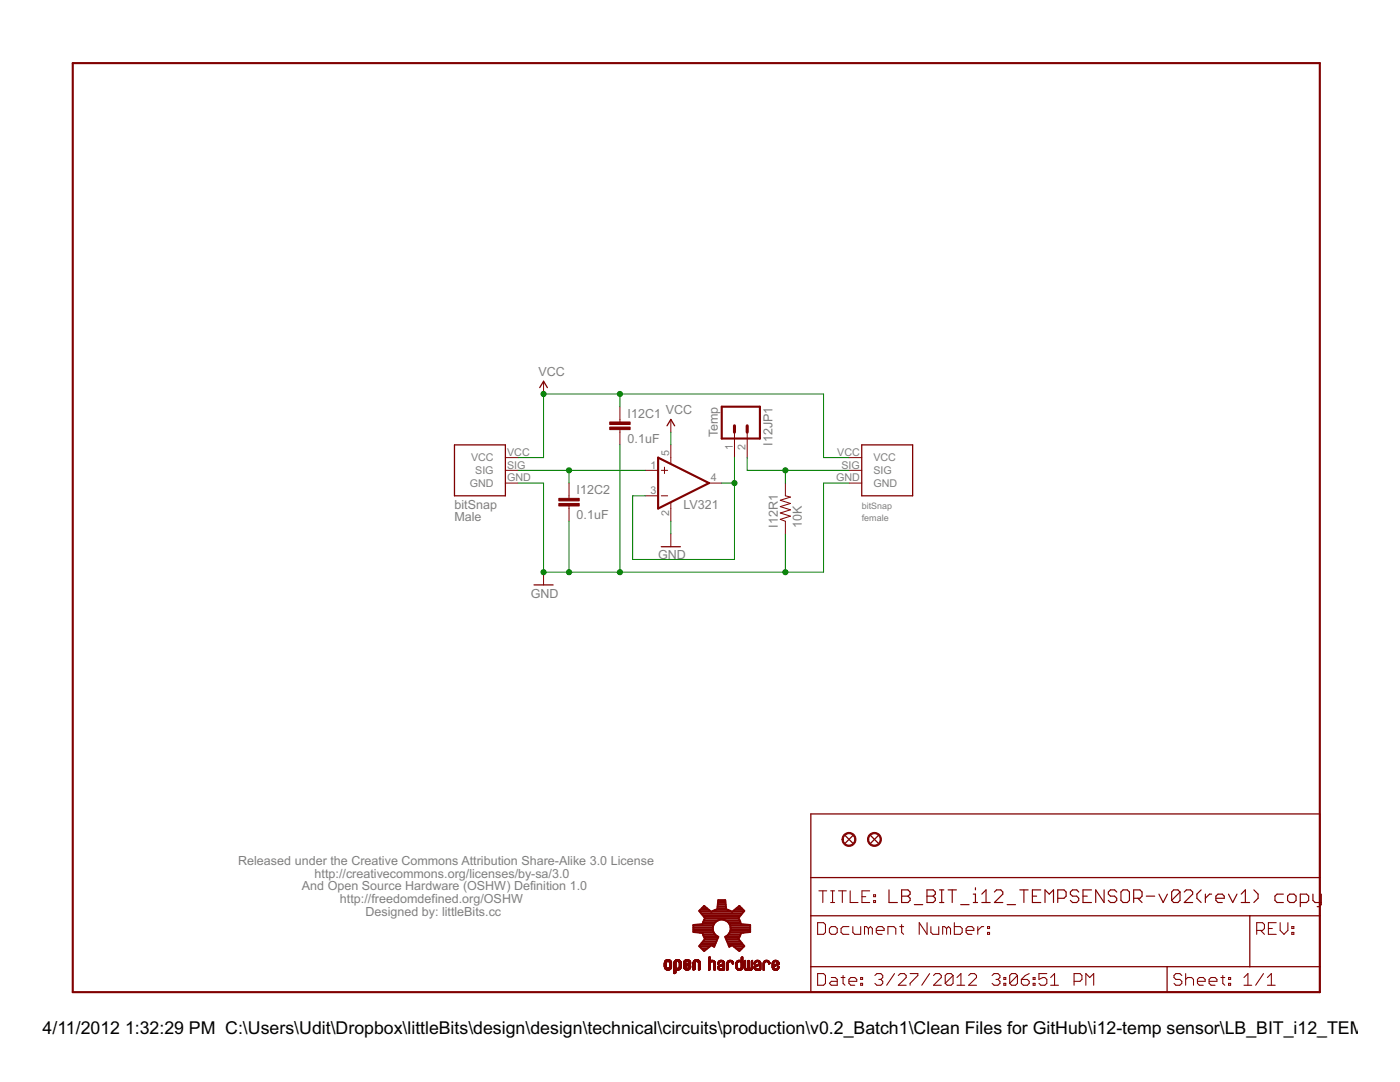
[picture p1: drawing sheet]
<svg xmlns="http://www.w3.org/2000/svg" width="279mm" height="216mm" viewBox="0 0 279 216" stroke-linecap="round" stroke-linejoin="round" font-family="sans-serif">
<g fill="none" stroke="#800000" stroke-width=".25">
<path d="M107.7 77.3l.8-1.2 .7 1.2M90.7 88.8h10.2v10.1h-10.2zM133.1 85l.8-1.3 .7 1.3M172 88.8h10.1v10.1h-10.1zM106.6 116.7h3.8M132 109.1h3.8M161.8 162.4h101.6v35.6h-101.6zM161.8 175.1h101.6M168.7 166.7l1.5 1.6M170.2 166.7l-1.5 1.6M173.8 166.7l1.5 1.6M175.3 166.7l-1.5 1.6"/>
<path d="M161.8 182.7h101.6M161.8 192.9h101.6M232.9 192.9v5.1M249.4 182.7v10.2"/>
</g>
<g fill="none" stroke="#800000" stroke-width=".2">
<path d="M108.5 76.1v2.5M100.9 91.3h2.5M100.9 93.9h2.5M100.9 96.4h2.5M113.6 96.4v3M123.7 81.2v3M123.7 85.7v3.1M128.8 93.9h2.5M128.8 98.9h2.5M132 93.9h1.2M132 98.9h1.2M132.6 93.2v1.3"/>
<path d="M133.9 83.7v2.5M133.9 88.8v3.7M141.5 96.4h2.5M146.6 86.2v5.1M149.1 86.2v5.1M156.7 96.4v2.5l1.1 .3-2.1 .6 2.1 .7-2.1 .6 2.1 .6-2.1 .7 2.1 .6-2.1 .6 1 .4v2.6M169.4 91.3h2.6M169.4 93.9h2.6M169.4 96.4h2.6M108.5 114.2v2.5M113.6 101v3M133.9 100.3v3.7"/>
<path d="M133.9 106.6v2.5M132.6 192.9l.4 .1M132.6 192.9h.3M132.6 192.8h.3M132.6 192.7h.3M132.6 192.6h.3M132.6 192.5h.3M132.6 192.4h.3M132.6 192.3h.3M132.6 192.2h.3M132.6 193h.4M132.6 192.1h.4"/>
<path d="M132.6 193.1h.5M132.6 192h.4M132.6 193.2h1.4M132.7 191.9h1.3M132.7 193.2h1.2M132.7 191.8h1.2M132.7 193.3h1.2M132.7 191.7h1.2M132.8 191.7h1.1M132.8 193.4h1M132.8 191.6h1M132.9 193.5h.9"/>
<path d="M132.9 191.6h.9M132.9 191.6h.8M133 193.5h.6M133 192.1l-.4 .1M133.1 192h-.5M133.1 191.5h.4M133.1 193.6h.4M133.1 191.9l-.5 .1M133.2 191.9h-.6M133.4 191.9h.6M133.5 193.1h.5M133.5 191.9h.5"/>
<path d="M133.6 192h.4M133.6 193h.4M133.6 192.1h.4M133.6 192.9h.4M133.6 192.8h.4M133.6 192.7h.4M133.6 192.6h.4M133.6 192.5h.4M133.6 192.4h.4M133.6 192.3h.4M133.6 192.2h.4M133.8 193.4h-1"/>
<path d="M133.9 193.3h-1.2M134 193.1h-.5M134.5 194.2h.2M134.5 194.1h.4M134.5 194h.4M134.5 193.9h.4M134.5 193.8h.4M134.5 193.7h.4M134.5 193.6h.4M134.5 193.2h1.4M134.5 193.1h.6M134.5 193.1h.5"/>
<path d="M134.5 193h.4M134.5 192.9h.4M134.5 192.8h.4M134.5 192.7h.4M134.5 192.6h.4M134.5 192.5h.4M134.5 192.4h.4M134.5 192.3h.4M134.5 192.2h.4M134.5 192.1h.4M134.5 194.3h.2M134.5 192h.5"/>
<path d="M134.6 191.8h1.2M134.6 191.7h1.2M134.7 191.7h1.1M134.7 191.6h1M134.8 191.6h.9M134.9 194.2h-.4M134.9 191.6h.7M134.9 194.1h-.4M134.9 193.6h-.4M134.9 192h-.4M135 193.6h.4M135 191.5h.4"/>
<path d="M135 191.9h-.5M135.1 191.9h-.5M135.3 191.9h.6M135.4 193.1h.5M135.4 191.9h.5M135.5 192h.4M135.5 193h.4M135.5 193h.5M135.5 192.1h.5M135.6 193.5h-1.1M135.6 192.9h.4M135.6 192.2h.4"/>
<path d="M135.6 192.1h.4M135.6 192.8h.4M135.6 192.7h.4M135.6 192.6h.4M135.6 192.5h.4M135.6 192.4h.4M135.6 192.3h.4M135.7 193.5h-1.2M135.7 193.4h-1.2M135.8 193.3h-1.3M135.9 193.2l-1.4 .1M135.9 191.8l-1.3 .1"/>
<path d="M135.9 193.1h-.4M136.4 193.1h.5M136.4 193h.4M136.4 192.9l.4 .1M136.4 192.9h.5M136.4 192.4h.4M136.4 192.3h.4M136.4 192.1h.4M136.4 193.1h.6M136.5 193.2h1.3M136.5 193.3h1.3M136.5 191.8h1.3"/>
<path d="M136.5 193.3h1.2M136.5 191.7h1.2M136.6 191.7h1.1M136.6 193.4h1M136.7 193.4h.9M136.7 191.6h.9M136.7 193.5h.9M136.8 191.6h.7M136.8 192.2h-.4M136.8 193.5h.7M136.8 192h-.4M136.9 192.4h.9"/>
<path d="M136.9 192h-.5M136.9 193.6h.4M136.9 192.8h-.5M136.9 191.5h.4M137 191.9l-.6 .1M137 191.9h-.5M137.1 192.3h.7M137.1 192.8h-.7M137.1 192.7h-.7M137.2 192.3h.6M137.2 191.9h.6M137.3 192.7h-.9"/>
<path d="M137.3 193.1h.5M137.3 191.9h.5M137.4 193.1h.4M137.4 192.2h.4M137.4 192h.4M137.4 192.6h-1M137.4 193h.4M137.4 192.1h.4M137.5 192.9h.3M137.5 192.8h.3M137.5 192.6h-1.1M137.6 192.5l-1.2 .1"/>
<path d="M137.6 192.7h.2M137.7 192.7h.1M137.7 192.5h-1.3M137.8 191.8l-1.3 .1M137.8 192.4h-1.4M138.3 193.4h.4M138.3 193.3h.4M138.3 193.2h.4M138.3 193.1h.4M138.3 193h.4M138.3 192.9h.4M138.3 192.8h.4"/>
<path d="M138.3 192.7h.4M138.3 192.6h.4M138.3 192.5h.4M138.3 192.4h.4M138.3 192.3h.4M138.3 192.2h.4M138.3 192.1h.4M138.3 193.5h.3M138.3 193.6h.2M138.4 191.9h1.3M138.4 191.8h1.3M138.5 191.7h1.1"/>
<path d="M138.6 191.6h.9M138.7 193.5h-.4M138.7 191.6h.7M138.7 193.4h-.4M138.7 192.1h-.4M138.8 192h-.5M138.8 191.5h.5M138.9 191.9l-.6 .1M138.9 191.9h-.5M139.2 191.9h.5M139.2 191.9l.5 .1M139.3 192h.5"/>
<path d="M139.4 192.1h.4M139.4 193.4h.4M139.4 193.3h.4M139.4 193.2h.4M139.4 193.1h.4M139.4 193h.4M139.4 192.9h.4M139.4 192.8h.4M139.4 192.7h.4M139.4 192.6h.4M139.4 192.5h.4M139.4 192.4h.4"/>
<path d="M139.4 192.3h.4M139.4 192.2h.4M139.4 193.6h.1M139.6 193.5h-.2M139.7 193.5h-.3M141.4 193.4h.3M141.4 193.3h.3M141.4 193.2h.3M141.4 193.1h.3M141.4 193h.3M141.4 192.9h.3M141.4 192.8h.3"/>
<path d="M141.4 192.7h.3M141.4 192.6h.3M141.4 192.5h.3M141.4 192.4h.3M141.4 192.3h.3M141.4 192.2h.3M141.4 192.1h.4M141.4 192h.4M141.4 191.8h1.2M141.4 191.7h1.1M141.4 191.6h.3M141.4 191.5h.3"/>
<path d="M141.4 191.4h.3M141.4 191.3h.3M141.4 191.2h.3M141.4 191.1h.3M141.5 191h.2M141.6 190.9h.1M141.6 193.6h-.2M141.7 193.5h-.3M141.7 192.2l-.3 .1M141.8 192.1h-.4M141.9 192h-.5M141.9 191.6h.5"/>
<path d="M142 191.9h-.6M142.1 191.6h.1M142.2 191.9l.5 .1M142.3 192h.4M142.4 192h.3M142.4 192.1h.4M142.5 192.1h.3M142.5 192.2h.3M142.5 193.5h.3M142.5 193.4h.3M142.5 193.3h.3M142.5 193.2h.3"/>
<path d="M142.5 193.1h.3M142.5 193h.3M142.5 192.9h.3M142.5 192.8h.3M142.5 192.7h.3M142.5 192.6h.3M142.5 192.5h.3M142.5 192.4h.3M142.5 192.3h.3M142.5 193.6h.1M142.7 193.6h-.2M142.7 191.9h-1.3"/>
<path d="M142.7 193.5h-.2M142.8 193.4h-.3M143.2 193.2h.4M143.2 193.1h.4M143.2 193.1h.3M143.2 192.4h.2M143.2 192.3h.3M143.2 192.2h.3M143.3 193.2l.3 .1M143.3 192.2h.3M143.3 193.3h.8M143.3 193.3h.4"/>
<path d="M143.3 192.1h.3M143.3 193.4h.8M143.4 193.4h.7M143.4 191.9h1.1M143.4 193.5h.7M143.4 191.8h1M143.5 193.5h.6M143.5 191.7h.9M143.5 192.3h-.3M143.6 193h-.4M143.6 191.7h.7M143.6 193.6h.5"/>
<path d="M143.6 192.1h-.3M143.6 192.9l-.3 .1M143.6 192.6h1M143.6 192h-.3M143.7 193.6h.4M143.7 192.6h.9M143.7 192h-.4M143.7 191.6h.5M143.7 192.9h-.4M143.8 192.8h-.5M143.8 192.5h.8M143.8 193.6h.1"/>
<path d="M143.8 191.9l-.5 .1M143.9 191.6h.1M143.9 192.4h.7M144 192.8h-.7M144 191.9h.5M144 192.7h-.6M144.1 192.4h.5M144.2 192h.3M144.2 192.7h-.8M144.2 192h.4M144.2 192.3h.4M144.3 192.1h.3"/>
<path d="M144.3 192.3h.3M144.3 192.7h.3M144.3 192.2h.3M144.3 193.5h.3M144.3 193.4h.3M144.3 193.3h.3M144.3 193.2h.3M144.3 193.1h.3M144.3 193h.3M144.3 192.9h.3M144.3 192.8h.3M144.5 193.6h-.2"/>
<path d="M144.6 193.5h-.3M144.6 192.6l-1.1 .1M145.1 193.4h.3M145.1 193.3h.3M145.1 193.2h.3M145.1 193.1h.3M145.1 193h.3M145.1 192.9h.3M145.1 192.8h.3M145.1 192.7h.3M145.1 192.6h.3M145.1 192.5h.3"/>
<path d="M145.1 192.4h.3M145.1 192.3h.3M145.1 192.2h.3M145.1 192.1h.3M145.1 193.6h.1M145.2 193.6h-.1M145.2 191.9h1.1M145.2 191.8h1M145.3 193.5h-.2M145.3 191.7h.9M145.4 191.7h.7M145.4 192.2h-.3"/>
<path d="M145.4 192.1h-.3M145.5 192h-.4M145.5 191.6h.5M145.6 191.9h-.5M145.7 191.6h.1M145.8 191.9h.5M146 192h.4M146.1 192.1h.3M146.1 192.2h.3M146.1 192.3h.3M146.2 192.4h.1M146.3 191.9h-1.1"/>
<path d="M146.3 192.3h-.1M146.9 193h.3M146.9 192.9h.3M146.9 192.8h.3M146.9 192.7h.3M146.9 192.6h.3M146.9 192.5h.3M146.9 192.4h.3M146.9 192.3h.3M146.9 192.2h.3M146.9 193.1h.3M146.9 193.2h.4"/>
<path d="M146.9 192.1h.3M146.9 193.2l.4 .1M146.9 193.3h.5M147 193.3h1.1M147 193.4h1.1M147 191.8h1.2M147 193.4h1M147.1 193.5h.9M147.1 191.7h1.1M147.2 193.5h.7M147.2 192.2h-.3M147.2 191.7h1"/>
<path d="M147.2 192.1h-.3M147.3 193.6h.5M147.3 192h-.4M147.3 191.6h.5M147.3 193.6h.4M147.4 191.9l-.5 .1M147.5 193.6h.1M147.5 191.6h.1M147.6 191.9h.6M147.8 193.3h.4M147.8 192h.4M147.9 193.1h.3"/>
<path d="M147.9 192.1h.3M147.9 193h.3M147.9 192.9h.3M147.9 192.8h.3M147.9 192.7h.3M147.9 192.6h.3M147.9 192.5h.3M147.9 192.4h.3M147.9 192.3h.3M147.9 192.2h.3M147.9 191.6h.3M147.9 191.5h.3"/>
<path d="M147.9 191.4h.3M147.9 191.3h.3M147.9 191.2h.3M147.9 191.1h.3M147.9 191h.3M148 191h.2M148.1 190.9h.1M148.2 193.3h-.5M148.2 193.2h-.4M148.2 191.9h-1.2M148.5 193.1h.3M148.5 193h.3"/>
<path d="M148.5 192.9h.3M148.5 192.8h.3M148.5 192.7h.3M148.5 192.6h.3M148.5 192.5h.3M148.5 192.4h.3M148.5 192.3h.3M148.5 192.2h.3M148.5 192.1h.3M148.5 192h.3M148.5 191.9h.3M148.5 191.8h.3"/>
<path d="M148.5 193.3h.4M148.5 193.2l.4 .1M148.5 193.2h.3M148.5 191.7h.3M148.5 193.3h1.7M148.6 193.4h1.5M148.6 193.5h1.5M148.7 193.5h1.3M148.7 191.6h.1M148.8 193.6h.5M148.8 193.6h.4M149.1 193.6h.1"/>
<path d="M149.1 193.3h.5M149.2 193.3h.4M149.2 193.2h.3M149.2 193.1h.3M149.2 193h.3M149.2 192.9h.3M149.2 192.8h.3M149.2 192.7h.3M149.2 192.6h.3M149.2 192.5h.3M149.2 192.4h.3M149.2 192.3h.3"/>
<path d="M149.2 192.2h.3M149.2 192.1h.3M149.2 192h.3M149.2 191.9h.3M149.2 191.8h.3M149.2 191.7h.3M149.3 191.7h.2M149.4 191.6h.1M149.5 193.6h.5M149.5 193.6h.4M149.8 193.3h.4M149.9 193.2h.3"/>
<path d="M149.9 193.1h.3M149.9 193h.3M149.9 192.9h.3M149.9 192.8h.3M149.9 192.7h.3M149.9 192.6h.3M149.9 192.5h.3M149.9 192.4h.3M149.9 192.3h.3M149.9 192.2h.3M149.9 192.1h.3M149.9 192h.3"/>
<path d="M149.9 191.9h.3M149.9 191.8h.3M149.9 191.7h.3M150 191.7h.2M150.1 191.6h.1M150.1 193.4h-1.5M150.5 193.2h.3M150.5 193.1h.3M150.5 193h.3M150.5 193.2h.4M150.5 192.2h.3M150.5 192.1h.3"/>
<path d="M150.5 193.3h.4M150.5 193.3h.8M150.5 192h.4M150.6 193.4h.8M150.6 191.9h1.1M150.7 193.5h.7M150.7 191.8h1M150.7 192.4h-.2M150.7 192.3h-.2M150.7 191.7h.9M150.8 192.3h-.3M150.8 192.2l-.3 .1"/>
<path d="M150.8 193.6h.6M150.8 193h-.3M150.8 191.7h.8M150.9 192.1h-.4M150.9 192.9l-.4 .1M150.9 192.6h.9M150.9 193.6h.4M150.9 191.6h.5M150.9 192h-.3M151 192.9h-.5M151 192.8h-.5M151 192.5h.8"/>
<path d="M151.1 191.9l-.5 .1M151.1 191.6h.1M151.2 192.4h.6M151.2 192.8h-.6M151.3 191.9l.5 .1M151.3 192.7h-.7M151.3 192.4h.5M151.4 192h.4M151.4 192.7h-.7M151.5 192h.3M151.5 192.3h.3M151.5 192.1h.3"/>
<path d="M151.6 192.7h.2M151.6 192.3h.2M151.6 192.2h.2M151.6 193.5h.2M151.6 193.4h.2M151.6 193.3h.2M151.6 193.2h.2M151.6 193.1h.2M151.6 193h.2M151.6 192.9h.2M151.6 192.8h.2M151.6 193.6h.1"/>
<path d="M151.7 193.6h-.1M151.8 193.5h-.2M151.8 192.6l-1.1 .1M152.3 193.5h.3M152.3 193.4h.3M152.3 193.3h.3M152.3 193.2h.3M152.3 193.1h.3M152.3 193h.3M152.3 192.9h.3M152.3 192.8h.3M152.3 192.7h.3"/>
<path d="M152.3 192.6h.3M152.3 192.5h.3M152.3 192.4h.3M152.3 192.3h.3M152.3 192.2h.3M152.3 192.1h.3M152.3 193.6h.1M152.4 191.9h1.2M152.4 193.6h-.1M152.4 191.9h1.1M152.5 191.8h1M152.5 191.7h.9"/>
<path d="M152.6 193.5h-.3M152.6 192.2h-.3M152.6 191.7h.8M152.7 192.1h-.4M152.7 192h-.4M152.7 191.6h.5M152.8 192h-.5M152.9 191.9l-.5 .1M152.9 191.6h.2M153.1 191.9h.5M153.2 192h.4M153.3 192h.3"/>
<path d="M153.3 192.1h.3M153.4 192.2h.3M153.4 192.1h.3M153.4 192.4h.1M153.6 192.3h-.2M154.1 193.1h.4M154.1 193.1h.3M154.1 193h.3M154.1 192.6h1.1M154.1 192.5h.3M154.1 192.4h.3M154.1 192.3h.3"/>
<path d="M154.1 192.2h.3M154.1 192.1h.3M154.1 193.2h.4M154.2 192h.3M154.2 193.3h.4M154.2 193.2l.4 .1M154.2 193.3h1.2M154.3 193.4h1M154.3 191.9h1M154.3 191.8h1M154.3 193.5h.9M154.4 191.7h.8"/>
<path d="M154.4 193.5h.8M154.4 192.2h-.3M154.5 192.9h-.4M154.5 192.1h-.4M154.5 193.6h.6M154.5 191.6h.5M154.6 192.9h-.5M154.6 192h-.4M154.6 193.6h.4M154.7 192.8h-.6M154.7 191.9l-.5 .1M154.7 191.6h.2"/>
<path d="M154.7 193.6h.1M154.8 192.8h-.7M154.9 192.7h-.8M154.9 191.9l.5 .1M155 192.7h-.9M155 192.3h.5M155 192h.4M155 193.3h.4M155.1 192.3h.4M155.1 192h.3M155.1 192.1h.3M155.1 193.1h.3"/>
<path d="M155.1 192.6l-1 .1M155.2 192.1h.2M155.2 192.3h.3M155.2 192.2h.3M155.2 193h.3M155.2 192.9h.3M155.3 192.5l-.8 .1M155.4 192.8h.1M155.4 191.9h-1.2M155.4 193.3h-.4M155.4 192.5h-.8M155.4 193.2h-.3"/>
<path d="M155.5 193.1h-.3M155.5 192.4h-.8M155.5 192.4h-.6"/>
</g>
<g fill="#800000" stroke="#800000" stroke-width=".2">
<path d="M121.7 85.2h4.1v.5h-4.1z"/>
<path d="M121.7 84.2h4.1v.5h-4.1z"/>
<path d="M111.5 100.5h4.1v.5h-4.1z"/>
<path d="M111.5 99.4h4.1v.5h-4.1z"/>
</g>
<path d="M14.5 12.6h248.9v185.4h-248.9zM131.3 91.3l10.2 5.1-10.2 5.1zM144 81.2h7.7v6.3h-7.7z" fill="none" stroke="#800000" stroke-width=".42"/>
<path d="M146.6 85v1.2M149.1 85v1.2" fill="none" stroke="#800000" stroke-width=".61"/>
<g fill="none" stroke="#800000" stroke-width=".21">
<path d="M163.4 177.8h1.6M164.2 177.8v2.3M165.8 177.8h.8M166.2 177.8v2.3M167.3 177.8h1.6M168.1 177.8v2.3M169.7 177.8v2.3h1.5M172 178.9h.8M173.6 177.8h-1.6v2.3h1.6M174.3 179.7h.4v.4h-.4zM174.3 178.5h.4v.4h-.4zM163.2 184.1h1.2l.3 .4v1.6l-.3 .3h-1.2z"/>
<path d="M163.2 194.3h1.2l.3 .3v1.6l-.3 .4h-1.2zM165.5 185.3l.4-.4h.8l.4 .4v.8l-.4 .3h-.8l-.4-.3zM165.8 180.1h.8M165.9 195.1h.8l.4 .3v1.2h-1.2l-.4-.4 .4-.4h1.2M167.9 195.1h.7M168.3 194.6v1.6l.3 .4M169.4 195.8h1.6v-.4l-.4-.3h-.8l-.4 .3v.8l.4 .4h.8M169.4 184.9h-1.1l-.4 .4v.8l.4 .3h1.1M170.2 184.9v1.2l.4 .3h1.2v-1.5M171.8 196.2h.3v.4h-.3zM171.8 195.1h.3v.3h-.3zM173.3 185.3l-.4-.4h-.4v1.5"/>
<path d="M173.3 185.3v1.1M173.3 185.3l.4-.4 .4 .4v1.1M174.6 194.6l.4-.3h.8l.4 .3v.5l-.4 .3M174.9 185.7h1.5v-.4l-.4-.4h-.7l-.4 .4v.8l.4 .3h.7M175.4 195.4h.4M175.8 195.4l.4 .4v.4l-.4 .4h-.8l-.4-.4M177.2 186.4v-1.5h1.2l.4 .4v1.1M178.5 194.3l-1.5 2.3M179.3 194.6l.4-.3h.8l.3 .3v.5l-1.5 1.5h1.5M179.6 184.9h.7M179.9 184.5v1.6l.4 .3M181.6 194.3h1.6v.3l-1.6 1.6v.4"/>
<path d="M185 184.1v2.3l-1.5-2.3v2.3M185.5 194.3l-1.5 2.3M185.8 184.9v1.2l.4 .3h1.1v-1.5M186.3 194.6l.4-.3h.8l.4 .3v.5l-1.6 1.5h1.6M188.9 185.3l.4-.4 .4 .4v1.1M188.9 185.3l-.4-.4h-.4v1.5M188.9 185.3v1.1M190.2 194.6v1.6l-.4 .4h-.8l-.4-.4M190.2 194.6l-.4-.3h-.8l-.4 .3v1.6M190.2 194.6l-1.6 1.6M190.5 184.1v2.3h1.1l.4-.3v-.8l-.4-.4h-1.1M191 196.6h1.5"/>
<path d="M191 195.1l.8-.8v2.3M192.8 185.7h1.6v-.4l-.4-.4h-.8l-.4 .4v.8l.4 .3h.8M193.3 194.6l.4-.3h.8l.4 .3v.5l-1.6 1.5h1.6M195.1 184.9v1.5M196.3 184.9h-.4l-.8 .8M197.1 186.1h.4v.3h-.4zM197.1 184.9h.4v.4h-.4zM198 194.6l.4-.3h.8l.4 .3v.5l-.4 .3M198.8 195.4h.4M199.2 195.4l.4 .4v.4l-.4 .4h-.8l-.4-.4M200.3 196.2h.4v.4h-.4zM200.3 195.1h.4v.3h-.4z"/>
<path d="M203.1 194.6v1.6l-.4 .4h-.8l-.4-.4M203.1 194.6l-.4-.3h-.8l-.4 .3v1.6M203.1 194.6l-1.6 1.6M203.8 195.4h1.2l.4 .4v.4l-.4 .4h-.8l-.4-.4zM205.4 194.3l-.8 .3-.8 .8M206.2 196.2h.4v.4h-.4zM206.2 195.1h.4v.3h-.4zM208.9 194.3h-1.6v1.1l.8-.3h.4l.4 .3v.8l-.4 .4h-.8l-.4-.4M209.7 196.6h1.5M209.7 195.1l.8-.8v2.3M214.4 195.8h1.1l.4-.4v-.8l-.4-.3h-1.1v2.3M216.7 196.6v-2.3l.8 .8 .8-.8v2.3"/>
<path d="M235.9 194.6l-.4-.3h-.8l-.4 .3v.5l.4 .3h.8l.4 .4v.4l-.4 .4h-.8l-.4-.4M236.6 195.4l.4-.3h.8l.4 .3v1.2M236.6 194.3v2.3M239 195.8h1.5v-.4l-.4-.3h-.7l-.4 .3v.8l.4 .4h.7M241.3 195.8h1.6v-.4l-.4-.3h-.8l-.4 .3v.8l.4 .4h.8M243.6 195.1h.8M244 194.6v1.6l.4 .4M245.2 196.2h.4v.4h-.4zM245.2 195.1h.4v.3h-.4zM248.3 196.6h1.5M248.3 195.1l.7-.8v2.3M250.8 185.7h1.2l.3-.4v-.8l-.3-.4h-1.2v2.3"/>
<path d="M251.6 185.7l.7 .7M252.2 194.3l-1.6 2.3M252.9 196.6h1.6M252.9 195.1l.8-.8v2.3M253.1 185.3h.8M254.7 184.1h-1.6v2.3h1.6M255.5 184.1v1.6l.7 .7 .8-.7v-1.6M257.8 186.1h.4v.3h-.4zM257.8 184.9h.4v.4h-.4z"/>
</g>
<g fill="none" stroke="#800000" stroke-width=".23">
<path d="M177.4 177.6v2.5h1.7M179.9 177.6h1.3l.4 .4v.4l-.4 .4 .4 .4v.5l-.4 .4h-1.3zM179.9 178.8h1.3M185 177.6h1.2l.5 .4v.4l-.5 .4 .5 .4v.5l-.5 .4h-1.2zM185 178.8h1.2M187.5 177.6h.9M187.9 177.6v2.5M189.2 177.6h1.7M190 177.6v2.5M194.2 178.4h.5v1.7M194.7 177.1v.5M195.9 178.4l.9-.8v2.5"/>
<path d="M198.5 178l.4-.4h.8l.4 .4v.4l-1.6 1.7h1.6M203.5 177.6h1.7M204.3 177.6v2.5M206 178.8h.9M207.7 177.6h-1.7v2.5h1.7M211.1 179.2h1.2l.5-.4v-.8l-.5-.4h-1.2v2.5M215.3 178l-.4-.4h-.9l-.4 .4v.4l.4 .4h.9l.4 .4v.5l-.4 .4h-.9l-.4-.4M216.1 178.8h.9M217.8 177.6h-1.7v2.5h1.7M220.3 177.6v2.5l-1.6-2.5v2.5M222.9 178l-.5-.4h-.8l-.4 .4v.4l.4 .4h.8l.5 .4v.5l-.5 .4h-.8l-.4-.4M223.7 178l.4-.4h.9l.4 .4v1.7l-.4 .4h-.9l-.4-.4z"/>
<path d="M226.3 179.2h1.2l.4-.4v-.8l-.4-.4h-1.2v2.5M227.1 179.2l.8 .9M228.8 178.8h1.6M231.3 178.4l.8 1.7 .9-1.7M235.5 178v1.7l-.4 .4h-.9l-.4-.4M235.5 178l-.4-.4h-.9l-.4 .4v1.7M235.5 178l-1.7 1.7M236.3 178l.5-.4h.8l.4 .4v.4l-1.7 1.7h1.7M239.7 177.6l-.8 .8v.8l.8 .9M240.6 178.4v1.7M241.8 178.4h-.4l-.8 .8M242.7 179.2h1.6v-.4l-.4-.4h-.8l-.4 .4v.9l.4 .4h.8"/>
<path d="M245.2 178.4l.8 1.7 .9-1.7M247.7 178.4l.8-.8v2.5M250.2 177.6l.9 .8v.8l-.9 .9M256.1 178.4h-1.2l-.5 .4v.9l.5 .4h1.2M257 178.8l.4-.4h.8l.5 .4v.9l-.5 .4h-.8l-.4-.4zM262 178.4v1.3l.4 .4h1.3M263.7 178.4v2.1l-.4 .4h-.4M182.5 180.5h1.6M187.5 180.1h.9M191.7 180.5h1.7M194.2 180.1h.9M195.9 180.1h1.7"/>
<path d="M201 180.5h1.7M208.6 180.1v-2.5l.8 .8 .8-.8v2.5M247.7 180.1h1.7M259.5 180.1h1.3l.4-.4v-.9l-.4-.4h-1.3v2.5"/>
</g>
<g fill="#800000" stroke="#800000" stroke-width=".2">
<path d="M168.4 166.5a1.4 1.4 0 0 1 2.2 .3 1.4 1.4 0 0 1-.8 2 1.4 1.4 0 0 1-1.8-1.3h.3a1.14 1.14 0 0 1 1.7-.9 1.14 1.14 0 0 1 .1 1.9 1.14 1.14 0 0 1-1.8-.7v-.3h-.3z" fill-rule="evenodd"/>
<path d="M173.5 166.5a1.4 1.4 0 0 1 2.2 .2 1.4 1.4 0 0 1-.8 2.1 1.4 1.4 0 0 1-1.8-1.3h.3a1.14 1.14 0 0 1 1.7-.9 1.14 1.14 0 0 1 .1 1.9 1.14 1.14 0 0 1-1.8-.7v-.3h-.3z" fill-rule="evenodd"/>
</g>
<g fill="none" stroke="#800000" stroke-width=".38">
<path d="M143.3 179.8h1.5M138.4 185.8h3.9M138.4 185.4h3.9M138.4 185.1h3.9M138.4 184.7h3.9M139.6 188.9h2M139.6 186.1h2.9M139.7 181.9h2.2M139.7 181.6h1.8M139.7 188.6h3M139.9 182.3h8.2M140 189.3h1.2"/>
<path d="M140 188.2h2.8M140.1 181.2h1M140.2 184.4h2.3M140.2 182.6h7.6M140.3 186.5h2.4M140.3 187.9h2.7M140.3 184h2.5M140.3 189.6h.4M140.4 186.8h2.7M140.4 180.9h.2M140.5 183.7h2.8M140.5 183h7.1"/>
<path d="M140.6 187.5h2.5M140.6 187.2h2.7M140.7 183.3h6.7M142 181.9h4M142.3 184.7a1.79 1.79 0 0 0 .8 2.1M142.5 188.9h.1M142.8 181.6h2.5M143.1 186.8l.3 .1-.9 2M143.2 181.2h1.7M143.2 180.9h1.7M143.3 180.5h1.5M143.3 180.2h1.5"/>
<path d="M144.8 183.7h2.8M144.8 187.2h2.7M144.9 187.5h2.6M145 186.8h2.7M145 186.8l-.3 .1 .8 2M145.1 187.9h2.7M145.2 188.2h2.9M145.3 184a1.78 1.78 0 0 0-3 .7M145.3 184l.4 .7M145.3 184h2.4M145.4 186.5h2.4M145.4 188.6h2.9"/>
<path d="M145.5 188.9h.1M145.6 184.4h2.2M145.6 186.1h2.8M145.7 184.7a1.82 1.82 0 0 1-.7 2.1M145.7 184.7h4M145.8 185.8h3.9M145.8 185.1h3.9M145.8 185.4h3.9M146.2 181.9h2.2M146.5 188.9h1.9M146.6 181.6h1.7M146.9 189.3h1.2"/>
<path d="M147 181.2h1M147.3 189.6h.4M147.4 180.9h.2M147.7 184l.2 .4 1.8 .2v1.4l-1.8 .2-.5 1.1 1.1 1.5-.9 1-1.5-1.2-.6 .3M147.7 184l-.3-.8 1.1-1.4-.9-1-1.5 1.1-1.2-.5-.2-1.8h-1.4l-.1 1.8-1.2 .5-1.5-1.1-1 1 1.2 1.4-.5 1.2-1.8 .2v1.4l1.8 .2 .5 1.1-1.2 1.5 1 1 1.5-1.2 .5 .3"/>
</g>
<g fill="none" stroke="#008000" stroke-width=".2">
<path d="M123.7 78.6v2.6M103.4 91.3h5.1v-12.7h55.9v12.7h5M103.4 96.4h5.1v17.8h55.9v-17.8h5M103.4 93.9h25.4M113.6 93.9v2.5M123.7 88.8v25.4M133.9 86.2v2.6M144 96.4h2.6M146.6 91.3v20.3h-20.3v-12.7h2.5M149.1 91.3v2.6h20.3M156.7 93.9v2.5M113.6 104v10.2"/>
<path d="M133.9 104v2.6M156.7 106.6v7.6"/>
</g>
<g fill="#008000" stroke="#008000" stroke-width=".2">
<circle cx="123.7" cy="78.6" r=".51"/>
<circle cx="108.5" cy="78.6" r=".51"/>
<circle cx="146.6" cy="96.4" r=".51"/>
<circle cx="156.7" cy="93.9" r=".51"/>
<circle cx="156.7" cy="114.2" r=".51"/>
<circle cx="123.7" cy="114.2" r=".51"/>
<circle cx="113.6" cy="114.2" r=".51"/>
<circle cx="108.5" cy="114.2" r=".51"/>
<circle cx="113.6" cy="93.9" r=".51"/>
</g>
<g font-size="4">
<text x="8.5" y="206.4">4/11/2012</text>
<text x="25" y="206.4">1:32:29 PM C:\Users\Udit\Dropbox\littleBits\design\design\technical\circuits\production\v0.2_Batch1\Clean Files for GitHub\i12-temp sensor\LB_BIT_i12_TEMPSEN</text>
</g>
<g font-size="2.8" fill="#808080">
<text x="107.5" y="75.1">VCC</text>
<text x="125.2" y="83.3">I12C1 VCC</text>
<text x="125.2" y="88.4">0.1uF</text>
<text x="143.3" y="87.3" transform="rotate(-90 143.3 87.3)">Temp</text>
<text x="154.2" y="89" transform="rotate(-90 154.2 89)">I12JP1</text>
<text x="90.7" y="101.5">bitSnap</text>
<text x="115.1" y="98.5">I12C2</text>
<text x="136.4" y="101.5">LV321</text>
<text x="90.7" y="104">Male</text>
<text x="115.1" y="103.6">0.1uF</text>
<text x="155.2" y="105.3" transform="rotate(-90 155.2 105.3)">I12R1</text>
<text x="160" y="105.3" transform="rotate(-90 160 105.3)">10K</text>
<text x="131.3" y="111.6">GND</text>
<text x="105.9" y="119.2">GND</text>
<text x="47.5" y="172.6">Released under the Creative Commons Attribution Share-Alike 3.0 License</text>
<text x="60.2" y="177.7">And Open Source Hardware (OSHW) Definition 1.0</text>
<text x="62.8" y="175.1">http://creativecommons.org/licenses/by-sa/3.0</text>
<text x="67.9" y="180.2">http://freedomdefined.org/OSHW</text>
<text x="72.9" y="182.7">Designed by: littleBits.cc</text>
</g>
<g font-size="2.4" fill="#808080">
<text x="146.2" y="89.8" transform="rotate(-90 146.2 89.8)">1</text>
<text x="148.8" y="89.8" transform="rotate(-90 148.8 89.8)">2</text>
<text x="94" y="92.1">VCC</text>
<text x="94.8" y="94.6">SIG</text>
<text x="101.2" y="91">VCC</text>
<text x="101.2" y="93.5">SIG</text>
<text x="129.8" y="93.5">1</text>
<text x="133.5" y="91" transform="rotate(-90 133.5 91)">5</text>
<text x="167.1" y="91">VCC</text>
<text x="167.9" y="93.5">SIG</text>
<text x="174.3" y="92.1">VCC</text>
<text x="174.3" y="94.6">SIG</text>
<text x="93.8" y="97.2">GND</text>
<text x="101.2" y="96">GND</text>
<text x="129.8" y="98.6">3</text>
<text x="141.9" y="96">4</text>
<text x="166.9" y="96">GND</text>
<text x="174.3" y="97.2">GND</text>
<text x="133.5" y="103" transform="rotate(-90 133.5 103)">2</text>
</g>
<g font-size="2" fill="#808080">
<text x="172" y="101.5">bitSnap</text>
<text x="172" y="104">female</text>
</g>
</svg>
